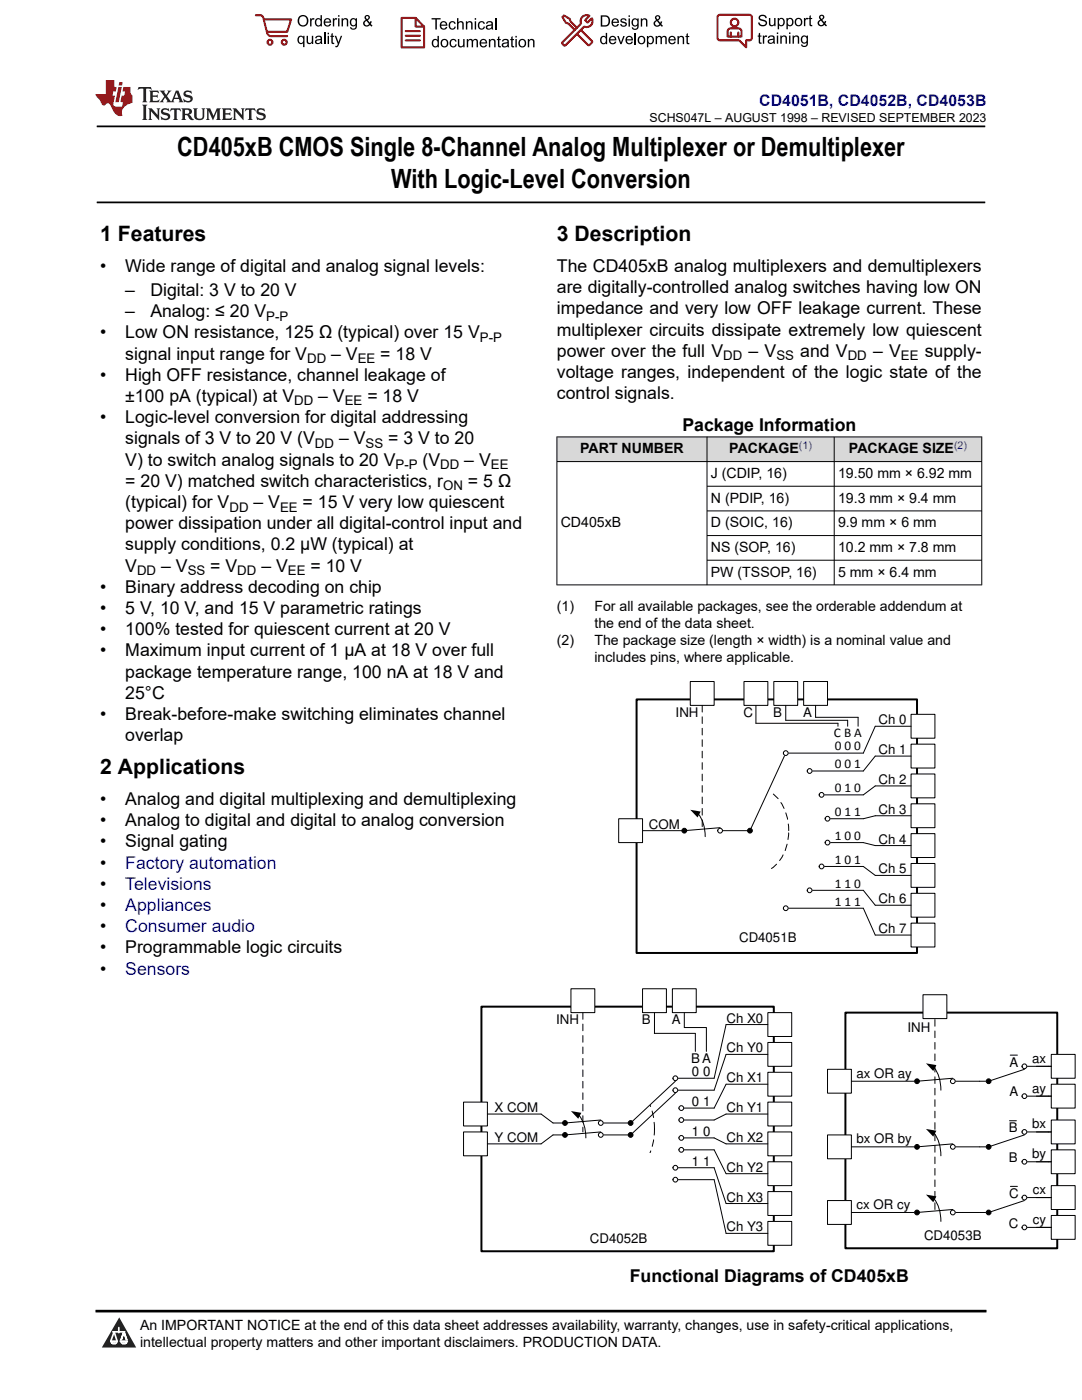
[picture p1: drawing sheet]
<svg xmlns="http://www.w3.org/2000/svg" width="216mm" height="279mm" viewBox="0 0 216 279" stroke-linecap="round" stroke-linejoin="round" font-family="sans-serif">
<path d="M19.3 25.2h177.3M19.3 40.4h177.3" fill="none" stroke="#000" stroke-width=".35"/>
<g fill="#d8d8d8">
<path d="M111.1 87.2h84.8v4.9h-84.8z" fill-rule="evenodd"/>
<path d="M111.2 87.3h29.8v4.8h-29.8z" fill-rule="evenodd"/>
<path d="M141.1 87.3h25.3v4.8h-25.3z" fill-rule="evenodd"/>
<path d="M166.5 87.3h29.3v4.8h-29.3z" fill-rule="evenodd"/>
</g>
<path d="M111.1 87.2h84.9M111.1 92.1h84.9M111.1 87.1v29.7M141.1 87.1v29.7M141.1 97h54.9M166.5 87.1v29.7M195.9 87.1v29.7M141.1 102h54.9M141.1 106.9h54.9M141.1 111.8h54.9M196 116.7h-84.9" fill="none" stroke="#000" stroke-width=".2"/>
<path d="M148.2 158.8a4.7 4.7 0 0 1 7.1 .7 10.5 10.5 0 0 1-.6 13.3 4.7 4.7 0 0 1-7.2-.7 10.5 10.5 0 0 1 .7-13.3z" fill="none" stroke="#000" stroke-width=".2" stroke-dasharray="1.3 1"/>
<path d="M144.9 152.1h8.6v26.8h-8.6z" fill-rule="evenodd" fill="#fff"/>
<path d="M127 139.6h56v50.6h-56z" fill="none" stroke="#000" stroke-width=".4"/>
<path d="M137.7 136h4.8v4.8h-4.8z" fill-rule="evenodd" fill="#fff"/>
<g fill="none" stroke="#000" stroke-width=".2">
<path d="M137.7 136h4.8v4.8h-4.8zM156.5 150.8l-6.9 15h-5.3M157.4 150.3h14.9M162.1 153.9h10.2M164.5 158.6h7.8M139.4 162.5l.8 1.6 .4 1.4 .1 1.5M143.7 165.2l-7.2 .6h-8.3M162.1 177.7h10.2M164.5 172.9h7.8M165.7 163.4h6.6M165.7 168.2h6.6M157.4 181.3h14.9"/>
<circle cx="161.5" cy="153.9" r=".48"/>
<circle cx="163.9" cy="158.6" r=".48"/>
<circle cx="136.5" cy="165.8" r=".48"/>
<circle cx="143.7" cy="165.8" r=".48"/>
<circle cx="149.6" cy="165.8" r=".48"/>
<circle cx="161.5" cy="177.7" r=".48"/>
<circle cx="163.9" cy="172.9" r=".48"/>
<circle cx="165.1" cy="163.4" r=".48"/>
<circle cx="165.1" cy="168.2" r=".48"/>
<circle cx="156.8" cy="181.3" r=".48"/>
</g>
<g fill="#000">
<path d="M137.7 161.6l2.1 .4-.6 1.1z"/>
<circle cx="136.5" cy="165.8" r=".48"/>
<circle cx="149.6" cy="165.8" r=".48"/>
</g>
<path d="M181.8 142.6h4.8v4.7h-4.8z" fill-rule="evenodd" fill="#fff"/>
<path d="M181.8 142.6h4.8v4.7h-4.8z" fill="none" stroke="#000" stroke-width=".2"/>
<path d="M181.8 148.5h4.8v4.8h-4.8z" fill-rule="evenodd" fill="#fff"/>
<path d="M181.8 148.5h4.8v4.8h-4.8z" fill="none" stroke="#000" stroke-width=".2"/>
<path d="M181.8 154.5h4.8v4.7h-4.8z" fill-rule="evenodd" fill="#fff"/>
<path d="M181.8 154.5h4.8v4.7h-4.8z" fill="none" stroke="#000" stroke-width=".2"/>
<path d="M181.8 160.4h4.8v4.8h-4.8z" fill-rule="evenodd" fill="#fff"/>
<path d="M181.8 160.4h4.8v4.8h-4.8z" fill="none" stroke="#000" stroke-width=".2"/>
<path d="M181.8 166.4h4.8v4.7h-4.8z" fill-rule="evenodd" fill="#fff"/>
<path d="M181.8 166.4h4.8v4.7h-4.8z" fill="none" stroke="#000" stroke-width=".2"/>
<path d="M181.8 172.3h4.8v4.8h-4.8z" fill-rule="evenodd" fill="#fff"/>
<path d="M181.8 172.3h4.8v4.8h-4.8z" fill="none" stroke="#000" stroke-width=".2"/>
<path d="M181.8 178.3h4.8v4.7h-4.8z" fill-rule="evenodd" fill="#fff"/>
<path d="M181.8 178.3h4.8v4.7h-4.8z" fill="none" stroke="#000" stroke-width=".2"/>
<path d="M181.8 184.2h4.8v4.8h-4.8z" fill-rule="evenodd" fill="#fff"/>
<path d="M181.8 144.9h-7.2l-2.3 5.4M181.8 150.9h-7.2l-2.3 3M181.8 156.8h-7.2l-2.3 1.8M172.3 168.2l2.3 .6h7.2M172.3 172.9l2.3 1.8h7.2M172.3 177.7l2.3 3h7.2M181.8 162.8h-7.2l-2.3 .6M172.3 181.3l2.3 5.3h7.2M181.8 184.2h4.8v4.8h-4.8z" fill="none" stroke="#000" stroke-width=".2"/>
<path d="M140.1 140.8v24.4" fill="none" stroke="#000" stroke-width=".2" stroke-dasharray="1.3 1"/>
<path d="M148.5 136h4.7v4.8h-4.7z" fill-rule="evenodd" fill="#fff"/>
<path d="M148.5 136h4.7v4.8h-4.7z" fill="none" stroke="#000" stroke-width=".2"/>
<path d="M154.4 136h4.8v4.8h-4.8z" fill-rule="evenodd" fill="#fff"/>
<path d="M154.4 136h4.8v4.8h-4.8z" fill="none" stroke="#000" stroke-width=".2"/>
<path d="M160.4 136h4.7v4.8h-4.7z" fill-rule="evenodd" fill="#fff"/>
<path d="M160.4 136h4.7v4.8h-4.7zM150.8 140.8v3.5h16.4v.6M156.8 140.8v3h12.3v1.1M162.7 140.8v2.4h8.5v1.7" fill="none" stroke="#000" stroke-width=".2"/>
<path d="M123.4 163.4h4.8v4.8h-4.8z" fill-rule="evenodd" fill="#fff"/>
<g fill="none" stroke="#000" stroke-width=".2">
<path d="M123.4 163.4h4.8v4.8h-4.8zM169.9 215.8h12.5M204.4 213.4l-7.1 2.4"/>
<circle cx="156.8" cy="150.3" r=".48"/>
<circle cx="197.3" cy="215.8" r=".48"/>
<circle cx="204.4" cy="212.8" r=".48"/>
</g>
<path d="M168.7 202.1h42.3v47h-42.3z" fill="none" stroke="#000" stroke-width=".4"/>
<circle cx="197.3" cy="215.8" r=".48" fill="#000"/>
<path d="M209.8 210.4h4.7v4.8h-4.7z" fill-rule="evenodd" fill="#fff"/>
<path d="M209.8 210.4h4.7v4.8h-4.7z" fill="none" stroke="#000" stroke-width=".2"/>
<path d="M209.8 216.4h4.7v4.7h-4.7z" fill-rule="evenodd" fill="#fff"/>
<path d="M209.8 216.4h4.7v4.7h-4.7z" fill="none" stroke="#000" stroke-width=".2"/>
<path d="M209.8 223.5h4.7v4.8h-4.7z" fill-rule="evenodd" fill="#fff"/>
<path d="M209.8 223.5h4.7v4.8h-4.7z" fill="none" stroke="#000" stroke-width=".2"/>
<path d="M209.8 229.5h4.7v4.7h-4.7z" fill-rule="evenodd" fill="#fff"/>
<path d="M209.8 229.5h4.7v4.7h-4.7z" fill="none" stroke="#000" stroke-width=".2"/>
<path d="M209.8 236.6h4.7v4.8h-4.7z" fill-rule="evenodd" fill="#fff"/>
<path d="M209.8 236.6h4.7v4.8h-4.7z" fill="none" stroke="#000" stroke-width=".2"/>
<path d="M209.8 242.6h4.7v4.7h-4.7z" fill-rule="evenodd" fill="#fff"/>
<path d="M209.2 212.8h.6M209.2 218.8h.6M209.2 225.9h.6M209.2 231.9h.6M209.2 239h.6M206.8 245h3M209.8 242.6h4.7v4.7h-4.7z" fill="none" stroke="#000" stroke-width=".2"/>
<path d="M165.1 213.4h4.8v4.8h-4.8z" fill-rule="evenodd" fill="#fff"/>
<g fill="none" stroke="#000" stroke-width=".2">
<path d="M165.1 213.4h4.8v4.8h-4.8zM205 212.8h4.8M205 218.8h4.8M169.9 228.9h12.5M204.4 226.5l-7.1 2.4"/>
<circle cx="204.4" cy="218.8" r=".48"/>
<circle cx="197.3" cy="228.9" r=".48"/>
<circle cx="204.4" cy="225.9" r=".48"/>
</g>
<circle cx="197.3" cy="228.9" r=".48" fill="#000"/>
<path d="M165.1 226.5h4.8v4.8h-4.8z" fill-rule="evenodd" fill="#fff"/>
<g fill="none" stroke="#000" stroke-width=".2">
<path d="M165.1 226.5h4.8v4.8h-4.8zM204.4 239.6l-7.1 2.4M205 225.9h4.8M205 231.9h4.8M169.9 242h12.5"/>
<circle cx="204.4" cy="239" r=".48"/>
<circle cx="204.4" cy="231.9" r=".48"/>
<circle cx="197.3" cy="242" r=".48"/>
</g>
<circle cx="197.3" cy="242" r=".48" fill="#000"/>
<path d="M165.1 239.6h4.8v4.8h-4.8z" fill-rule="evenodd" fill="#fff"/>
<g fill="none" stroke="#000" stroke-width=".2">
<path d="M186.4 213.1l.9 1.6 .3 1.4 .1 1.5M190.1 215.2l-7.1 .6M201.6 210.6h1.4M206.8 212.8h2.4M206.8 218.8h2.4M165.1 239.6h4.8v4.8h-4.8zM186.4 226.2l.9 1.6 .3 1.4 .1 1.5M186.4 239.3l.9 1.6 .3 1.4 .1 1.5M190.1 228.3l-7.1 .6M190.7 228.9h4.8M201.4 223.7h1.4M201.6 236.8h1.4"/>
<path d="M205 239h4.8M206.8 225.9h2.4M206.8 231.9h2.4M190.1 241.4l-7.1 .6M190.7 242h1.2M205 245h4.8"/>
<circle cx="183" cy="215.8" r=".48"/>
<circle cx="190.1" cy="215.8" r=".48"/>
<circle cx="183" cy="228.9" r=".48"/>
<circle cx="190.1" cy="228.9" r=".48"/>
<circle cx="183" cy="242" r=".48"/>
<circle cx="190.1" cy="242" r=".48"/>
<circle cx="204.4" cy="245" r=".48"/>
</g>
<g fill="#000">
<path d="M184.8 212.2l2 .4-.6 1.1zM184.8 225.3l2 .4-.6 1.1zM184.8 238.4l2 .4-.6 1.1z"/>
<circle cx="183" cy="215.8" r=".48"/>
<circle cx="183" cy="228.9" r=".48"/>
<circle cx="183" cy="242" r=".48"/>
</g>
<path d="M184.2 198.5h4.7v4.8h-4.7z" fill-rule="evenodd" fill="#fff"/>
<path d="M184.2 198.5h4.7v4.8h-4.7zM190.7 215.8h6M195.5 228.9h1.2M191.9 242h4.8" fill="none" stroke="#000" stroke-width=".2"/>
<path d="M124.1 218.2a2.92 2.92 0 0 1 4.7 .6 12.4 12.4 0 0 1 0 13 3 3 0 0 1-5.3 0 12.4 12.4 0 0 1 0-13zM186.6 241.4v-38.1" fill="none" stroke="#000" stroke-width=".2" stroke-dasharray="1.3 1"/>
<g fill="#fff">
<path d="M125.2 215.2h6v5.3h-6z" fill-rule="evenodd"/>
<path d="M121.1 210.4h5.9v26.8h-5.9z" fill-rule="evenodd"/>
</g>
<path d="M96.1 200.9h58.3v48.8h-58.3z" fill="none" stroke="#000" stroke-width=".4"/>
<path d="M113.9 197.3h4.8v4.8h-4.8z" fill-rule="evenodd" fill="#fff"/>
<g fill="none" stroke="#000" stroke-width=".2">
<path d="M113.9 197.3h4.8v4.8h-4.8zM134.8 215.8l-9 8.3h-5.3M115.5 222.6l.9 1.6 .4 1.4 .1 1.5M119.9 223.5l-7.2 .6h-2.3"/>
<circle cx="134.8" cy="217.6" r=".48"/>
<circle cx="134.8" cy="215.2" r=".48"/>
<circle cx="112.7" cy="224.1" r=".48"/>
<circle cx="119.9" cy="224.1" r=".48"/>
<circle cx="125.8" cy="224.1" r=".48"/>
<circle cx="134.8" cy="233" r=".48"/>
<circle cx="134.8" cy="235.4" r=".48"/>
<circle cx="136" cy="223.5" r=".48"/>
<circle cx="136" cy="221.1" r=".48"/>
</g>
<g fill="#000">
<path d="M113.9 221.7l2.1 .4-.6 1.2z"/>
<circle cx="112.7" cy="224.1" r=".48"/>
<circle cx="125.8" cy="224.1" r=".48"/>
</g>
<path d="M116.3 202.1v23.8" fill="none" stroke="#000" stroke-width=".2" stroke-dasharray="1.3 1"/>
<path d="M92.5 220h4.8v4.7h-4.8z" fill-rule="evenodd" fill="#fff"/>
<g fill="none" stroke="#000" stroke-width=".2">
<path d="M92.5 220h4.8v4.7h-4.8zM134.8 218.2l-9 8.3h-5.3M97.3 222.3h10.7M119.9 225.9l-7.2 .6h-2.3"/>
<circle cx="112.7" cy="226.5" r=".48"/>
<circle cx="119.9" cy="226.5" r=".48"/>
<circle cx="125.8" cy="226.5" r=".48"/>
</g>
<g fill="#000">
<circle cx="112.7" cy="226.5" r=".48"/>
<circle cx="125.8" cy="226.5" r=".48"/>
</g>
<path d="M92.5 225.9h4.8v4.8h-4.8z" fill-rule="evenodd" fill="#fff"/>
<path d="M135.4 215.2h7.1M135.4 217.6h7.1M92.5 225.9h4.8v4.8h-4.8zM108 222.3l2.4 1.8M110.4 226.5l-2.4 1.8h-10.7M135.4 233h7.1M135.4 235.4h7.1M136.5 221.1h6M136.5 223.5h6" fill="none" stroke="#000" stroke-width=".2"/>
<path d="M124 230.1h6v5.3h-6z" fill-rule="evenodd" fill="#fff"/>
<g fill="none" stroke="#000" stroke-width=".2">
<path d="M136.5 227.1h6M136.5 229.5h6"/>
<circle cx="136" cy="229.5" r=".48"/>
<circle cx="136" cy="227.1" r=".48"/>
</g>
<path d="M153.2 202.1h4.8v4.8h-4.8z" fill-rule="evenodd" fill="#fff"/>
<path d="M153.2 202.1h4.8v4.8h-4.8z" fill="none" stroke="#000" stroke-width=".2"/>
<path d="M153.2 208h4.8v4.8h-4.8z" fill-rule="evenodd" fill="#fff"/>
<path d="M153.2 208h4.8v4.8h-4.8z" fill="none" stroke="#000" stroke-width=".2"/>
<path d="M153.2 214h4.8v4.8h-4.8z" fill-rule="evenodd" fill="#fff"/>
<path d="M153.2 214h4.8v4.8h-4.8z" fill="none" stroke="#000" stroke-width=".2"/>
<path d="M153.2 220h4.8v4.7h-4.8z" fill-rule="evenodd" fill="#fff"/>
<path d="M153.2 220h4.8v4.7h-4.8z" fill="none" stroke="#000" stroke-width=".2"/>
<path d="M153.2 225.9h4.8v4.8h-4.8z" fill-rule="evenodd" fill="#fff"/>
<path d="M153.2 225.9h4.8v4.8h-4.8z" fill="none" stroke="#000" stroke-width=".2"/>
<path d="M153.2 231.9h4.8v4.7h-4.8z" fill-rule="evenodd" fill="#fff"/>
<path d="M153.2 231.9h4.8v4.7h-4.8z" fill="none" stroke="#000" stroke-width=".2"/>
<path d="M153.2 237.8h4.8v4.8h-4.8z" fill-rule="evenodd" fill="#fff"/>
<path d="M153.2 237.8h4.8v4.8h-4.8z" fill="none" stroke="#000" stroke-width=".2"/>
<path d="M153.2 243.8h4.8v4.7h-4.8z" fill-rule="evenodd" fill="#fff"/>
<path d="M144.9 204.5h8.3M144.9 210.4h8.3M144.9 216.4h8.3M144.9 222.3h8.3M144.9 228.3h8.3M144.9 234.2h8.3M144.9 240.2h8.3M144.9 246.1h8.3M153.2 243.8h4.8v4.7h-4.8z" fill="none" stroke="#000" stroke-width=".2"/>
<path d="M134.2 197.3h4.7v4.8h-4.7z" fill-rule="evenodd" fill="#fff"/>
<path d="M134.2 197.3h4.7v4.8h-4.7zM136.5 202.1v3" fill="none" stroke="#000" stroke-width=".2"/>
<path d="M128.2 197.3h4.8v4.8h-4.8z" fill-rule="evenodd" fill="#fff"/>
<g fill="none" stroke="#000" stroke-width=".2">
<path d="M128.2 197.3h4.8v4.8h-4.8zM130.6 206.2h8.1M130.6 202.1v4.2M136.5 205.1h4.5M138.7 206.3v3.5M141 205.1v4.7M144.9 204.5l-2.4 10.7M144.9 216.4l-2.4 4.7M144.9 210.4l-2.4 7.2M142.5 227.1l2.4 1.2M142.5 229.5l2.4 4.7M142.5 233l2.4 7.2"/>
<path d="M142.5 235.4l2.4 10.7M144.9 222.3l-2.4 1.2"/>
</g>
<path d="M0 0h215.9v23.8h-215.9z" fill-rule="evenodd" fill="#fff"/>
<path d="M27.7 17.4l-.2 .6 .5-.3h.6v.1v2.2l-.2 .4h1l-.2-.4v-2.2v-.1h.5l.5 .3-.1-.6zM29.8 18.1l.2 .4v1.5l-.2 .4h1.9l.1-.6a1.08 1.08 0 0 1-1.3 .2v-.7h.6l.4 .2v-.6l-.4 .2h-.6v-.6l.2-.1a1 1 0 0 1 1 .2l-.1-.5zM31.8 18.1l1 1.1-1 1.2h.9l-.2-.2 .4-.7 .5 .7-.2 .2h1.6l-.2-.2 .1-.4h1l.1 .4-.1 .2h.9l-.2-.3-.8-2h-.5l-1 2.2-.8-1.1 .9-1.1h-.8l.2 .2-.5 .7-.3-.7 .1-.2zM35.2 18.5l.4 1h-.8zM36.8 18.2a.65 .65 0 0 0-.2 .7 .65 .65 0 0 0 .6 .5l.7 .2 .1 .2a.79 .79 0 0 1-.7 .4 .79 .79 0 0 1-.7-.5l.1 .7 .2-.1a.93 .93 0 0 0 1.1 .1 .93 .93 0 0 0 .4-1 1.46 1.46 0 0 0-1.2-.6l-.1-.3a1.09 1.09 0 0 1 1.2 .2l-.2-.6-.1 .1-.6-.2zM28.4 20.9l.2 .4v2.3l-.2 .3h1l-.2-.3v-2.3l.2-.4zM29.6 21.6l.2 .4v1.6l-.2 .3h.8l-.3-.3v-1.4l1.7 1.8v-2l.2-.4h-.8l.2 .2 .1 1.1-1.2-1.3zM32.3 21.8a.65 .65 0 0 0-.2 .7 .65 .65 0 0 0 .7 .4l.6 .2 .1 .2a.79 .79 0 0 1-.7 .4 .79 .79 0 0 1-.7-.5l.1 .7 .2-.1a.93 .93 0 0 0 1.1 .1 .93 .93 0 0 0 .4-.9 1.46 1.46 0 0 0-1.2-.6l-.1-.4a1.09 1.09 0 0 1 1.2 .2l-.2-.6-.1 .1-.6-.1zM34.1 21.6l-.1 .7a.63 .63 0 0 1 .7-.4l.1 1.7-.3 .3h1l-.2-.3v-1.7a.66 .66 0 0 1 .8 .4l-.1-.7zM36.2 21.6l.2 .4v1.6l-.2 .3h.9l-.2-.2v-.7h.5l.1 .2a.79 .79 0 0 0 1.2 .6l-1-.9a.61 .61 0 0 0 .6-.6 .61 .61 0 0 0-.5-.6zM36.9 21.9h.2a.47 .47 0 0 1 .5 .1 .47 .47 0 0 1 .1 .5l-.2 .2h-.6zM38.5 21.6l.2 .2a2.27 2.27 0 0 0 .4 2 1.04 1.04 0 0 0 1.7-.7v-1.3l.2-.2h-.8l.2 .4v1.1a.6 .6 0 0 1-.6 .6 .6 .6 0 0 1-.6-.6v-1.1l.3-.4zM41.1 21.6l.2 .4v1.6l-.2 .3h.7l-.2-.3v-1.5l.9 1.9 .8-1.9v1.5l-.2 .3h1l-.3-.3v-1.6l.3-.4h-.8l-.7 1.5-.7-1.5zM44.3 21.6l.2 .4v1.6l-.2 .3h1.9l.1-.5a1.09 1.09 0 0 1-1.3 .1v-.6h.6l.4 .1v-.6l-.4 .2h-.6v-.6l.2-.1a1.01 1.01 0 0 1 1 .3l-.1-.6zM46.4 21.6l.3 .4v1.6l-.3 .3h.8l-.2-.3v-1.4l1.6 1.8v-2l.2-.4h-.7l.2 .2v1.1l-1.2-1.3zM49 21.6l-.1 .7a.63 .63 0 0 1 .8-.4v1.7l-.3 .3h1l-.2-.3v-1.7a.66 .66 0 0 1 .8 .4l-.1-.7zM51.4 21.8a.65 .65 0 0 0-.2 .7 .65 .65 0 0 0 .6 .4l.6 .2 .2 .2a.79 .79 0 0 1-.8 .4 .79 .79 0 0 1-.6-.5l.1 .7 .2-.1a.93 .93 0 0 0 1 .1 .93 .93 0 0 0 .5-.9 1.46 1.46 0 0 0-1.3-.6l-.1-.4a1.09 1.09 0 0 1 1.3 .2l-.2-.6-.2 .1-.5-.1z" fill="#231f20"/>
<path d="M21.1 16v2.8h-2.1l.1 .3 .9 1a.95 .95 0 0 0 .9 .9 .59 .59 0 0 1 .6-.4 .59 .59 0 0 1 .5 .4l.4 .8a1.59 1.59 0 0 0 2.1 1.3 1.61 1.61 0 0 1 1-2.2l1-.4-.1-1.5a1.59 1.59 0 0 1-.4-1.6h-1.4l-.2 .9h.5l-.1 .8h-.5l-.2 1v.2l.4 .1-.2 .9h-.6a.73 .73 0 0 1-1.1-.7l.3-1.5h-.5l.2-.8h.5l.2-.9h-.5v-1.4zM23.6 17.4l-.6 3h.7l.6-3zM23.8 16.4l-.1 .7h.7l.1-.7z" fill="#ed1c24"/>
<g fill="#000">
<path d="M59.4 4.2a1.12 1.12 0 0 1 2.2 0 1.12 1.12 0 0 1-2.2 0zM59.9 3.5a.89 .89 0 0 0-.1 1.1 .89 .89 0 0 0 1.1 .4 .88 .88 0 0 0 .3-1.3 .88 .88 0 0 0-1.3-.2z" fill-rule="evenodd"/>
<path d="M59.5 7.3l.5-.2 .5 .3v-.3h.3v2.3h-.3v-.8a.74 .74 0 0 1-1 0 .74 .74 0 0 1-.1-1zM59.8 7.5a.57 .57 0 0 0-.2 .7 .57 .57 0 0 0 .8 .2 .57 .57 0 0 0 .1-.7 .57 .57 0 0 0-.7-.2z" fill-rule="evenodd"/>
<path d="M61.9 3.6h.2v.3l.2-.2 .3-.1 .2 .1-.1 .3a.36 .36 0 0 0-.5 0 .36 .36 0 0 0 0 .4v.9h-.3z" fill-rule="evenodd"/>
<path d="M61.2 7.1h.3v.9a.41 .41 0 0 0 .4 .6 .41 .41 0 0 0 .3-.6v-.9h.3v1.7h-.2v-.3a.58 .58 0 0 1-.7 .3 .58 .58 0 0 1-.4-.6z" fill-rule="evenodd"/>
<path d="M63 3.8l.5-.2 .5 .2v-.8h.2v2.3h-.2v-.2a.75 .75 0 0 1-1-.1 .75 .75 0 0 1-.1-1zM63.2 4a.57 .57 0 0 0-.1 .7 .57 .57 0 0 0 .8 .2 .57 .57 0 0 0 .1-.7 .57 .57 0 0 0-.8-.2z" fill-rule="evenodd"/>
<path d="M63 7.3a.74 .74 0 0 1 1-.1 .74 .74 0 0 1 .3 .9v.7h-.3v-.2a.57 .57 0 0 1-.8 .2 .57 .57 0 0 1-.2-.8l1-.3a.41 .41 0 0 0-.4-.4 .41 .41 0 0 0-.4 .4l-.3-.1zM63.2 8.2a.35 .35 0 0 0 .2 .5 .35 .35 0 0 0 .5-.3l.1-.4z" fill-rule="evenodd"/>
<path d="M65.4 6.5h.3v.3h-.3zM65.4 7.1h.3v1.7h-.3z" fill-rule="evenodd"/>
<path d="M64.8 3.8a.76 .76 0 0 1 .9-.1 .76 .76 0 0 1 .4 .8h-1.2a.47 .47 0 0 0 .3 .6 .47 .47 0 0 0 .6-.4l.3 .1a.82 .82 0 0 1-1.3 .3 .82 .82 0 0 1 0-1.3zM65 4l-.1 .3h.9l-.3-.4z" fill-rule="evenodd"/>
<path d="M66.4 3.6h.3v.3l.1-.2 .4-.1 .1 .1-.1 .3a.36 .36 0 0 0-.4 0 .36 .36 0 0 0-.1 .4v.9h-.3z" fill-rule="evenodd"/>
<path d="M66.1 6.7l.3-.1v.5h.3v.3h-.3v.9l.1 .2h.2v.3a.41 .41 0 0 1-.4-.1 .41 .41 0 0 1-.2-.4v-.9h-.2v-.3h.2z" fill-rule="evenodd"/>
<path d="M66.8 7.1h.3l.4 1.4 .5-1.4h.3l-.6 1.7a.57 .57 0 0 1-.8 .6v-.3a.37 .37 0 0 0 .5-.3z" fill-rule="evenodd"/>
<path d="M67.5 3h.2v.3h-.2zM67.5 3.6h.2v1.7h-.2z" fill-rule="evenodd"/>
<path d="M68.2 3.6h.2v.3a.58 .58 0 0 1 .7-.3 .58 .58 0 0 1 .4 .7v1h-.3v-1a.4 .4 0 0 0-.4-.5 .4 .4 0 0 0-.4 .6v.9h-.2z" fill-rule="evenodd"/>
<path d="M70 3.8l.5-.2 .5 .2v-.2h.2v1.5a.71 .71 0 0 1-.5 .8 .71 .71 0 0 1-.8-.5h.2a.46 .46 0 0 0 .6 .3 .46 .46 0 0 0 .3-.6 .78 .78 0 0 1-1.1-.2 .78 .78 0 0 1 .1-1.1zM70.2 4a.53 .53 0 0 0-.1 .8 .53 .53 0 0 0 .8 0 .54 .54 0 0 0 0-.7 .54 .54 0 0 0-.7-.1z" fill-rule="evenodd"/>
<path d="M72.9 3.1a.53 .53 0 0 1 .8 .1 .53 .53 0 0 1-.3 .8l.4 .5 .1-.3 .3 .1-.2 .5 .3 .3-.2 .2-.3-.3a.71 .71 0 0 1-1.2 .1 .71 .71 0 0 1 .4-1.1l-.3-.5zM73 3.5a.3 .3 0 0 0 .6 0 .3 .3 0 0 0-.6 0zM72.9 4.3a.45 .45 0 0 0 0 .7 .45 .45 0 0 0 .7-.2l-.5-.6z" fill-rule="evenodd"/>
<path d="M86.1 3.6h1.8v.3h-.7v2h-.3v-2h-.8z" fill-rule="evenodd"/>
<path d="M86.3 8l.5-.2 .5 .2v-.8h.3v2.2h-.3v-.2a.76 .76 0 0 1-1 0 .76 .76 0 0 1-.1-1zM86.6 8.1a.58 .58 0 0 0-.2 .8 .58 .58 0 0 0 .8 .2 .58 .58 0 0 0 .1-.8 .58 .58 0 0 0-.7-.2z" fill-rule="evenodd"/>
<path d="M88.2 7.9a.81 .81 0 0 1 1.1 .2 .81 .81 0 0 1-.2 1.1 .81 .81 0 0 1-1.1-.1l-.1-.8zM88.3 8.1a.57 .57 0 0 0 0 .9 .57 .57 0 0 0 .8 0 .57 .57 0 0 0 0-.8 .57 .57 0 0 0-.8-.1z" fill-rule="evenodd"/>
<path d="M88 4.4a.77 .77 0 0 1 .9-.1 .77 .77 0 0 1 .4 .8h-1.3a.48 .48 0 0 0 .4 .6 .48 .48 0 0 0 .6-.3h.3a.83 .83 0 0 1-1.3 .4 .83 .83 0 0 1 0-1.4zM88.2 4.6l-.2 .3h1l-.3-.4z" fill-rule="evenodd"/>
<path d="M89.7 4.4a.7 .7 0 0 1 1.2 .3l-.2 .1a.45 .45 0 0 0-.6-.3 .45 .45 0 0 0-.3 .6 .45 .45 0 0 0 .3 .6 .45 .45 0 0 0 .6-.4h.3a.76 .76 0 0 1-1.1 .6 .76 .76 0 0 1-.3-1.1z" fill-rule="evenodd"/>
<path d="M89.9 8a.7 .7 0 0 1 1.2 .3h-.3a.45 .45 0 0 0-.5-.3 .45 .45 0 0 0-.3 .6 .45 .45 0 0 0 .3 .6 .45 .45 0 0 0 .6-.4l.2 .1a.76 .76 0 0 1-1 .5 .76 .76 0 0 1-.4-1.1z" fill-rule="evenodd"/>
<path d="M91.2 3.6h.3v.8a.59 .59 0 0 1 .7-.2 .59 .59 0 0 1 .3 .7v1h-.2v-1a.4 .4 0 0 0-.5-.4 .4 .4 0 0 0-.3 .5v.9h-.3z" fill-rule="evenodd"/>
<path d="M91.4 7.8h.2v.9a.41 .41 0 0 0 .5 .5 .41 .41 0 0 0 .3-.5v-.9h.3v1.6h-.3v-.2a.58 .58 0 0 1-.7 .3 .58 .58 0 0 1-.3-.7z" fill-rule="evenodd"/>
<path d="M93 4.2h.2v.3a.59 .59 0 0 1 .7-.3 .59 .59 0 0 1 .4 .7v1h-.3v-1a.41 .41 0 0 0-.4-.5 .41 .41 0 0 0-.4 .6v.9h-.2z" fill-rule="evenodd"/>
<path d="M93.1 7.8h.3v.2a.56 .56 0 0 1 1 0 .54 .54 0 0 1 .6-.2 .54 .54 0 0 1 .4 .5v1.1h-.3v-1a.34 .34 0 0 0-.3-.4 .34 .34 0 0 0-.4 .3v1.1h-.3v-1a.38 .38 0 0 0-.5-.4 .38 .38 0 0 0-.2 .6v.8h-.3z" fill-rule="evenodd"/>
<path d="M94.7 3.6h.3v.3h-.3zM94.7 4.2h.3v1.7h-.3z" fill-rule="evenodd"/>
<path d="M95.5 4.4a.7 .7 0 0 1 1.3 .3l-.3 .1a.45 .45 0 0 0-.6-.3 .45 .45 0 0 0-.3 .6 .45 .45 0 0 0 .3 .6 .45 .45 0 0 0 .6-.4h.3a.76 .76 0 0 1-1.1 .6 .76 .76 0 0 1-.3-1.1z" fill-rule="evenodd"/>
<path d="M95.9 8a.77 .77 0 0 1 .9-.2 .77 .77 0 0 1 .4 .9h-1.2a.48 .48 0 0 0 .3 .5 .48 .48 0 0 0 .6-.3h.3a.83 .83 0 0 1-1.3 .4 .83 .83 0 0 1 0-1.3zM96.1 8.1l-.1 .4h.9l-.2-.5z" fill-rule="evenodd"/>
<path d="M97.5 7.8h.3v.2a.59 .59 0 0 1 .7-.2 .59 .59 0 0 1 .4 .6v1h-.3v-1a.41 .41 0 0 0-.5-.4 .41 .41 0 0 0-.3 .5v.9h-.3z" fill-rule="evenodd"/>
<path d="M97.1 4.4a.74 .74 0 0 1 1-.1 .74 .74 0 0 1 .3 .9v.7h-.3v-.2a.59 .59 0 0 1-.8 .2 .59 .59 0 0 1-.3-.8l1.1-.3a.42 .42 0 0 0-.4-.4 .42 .42 0 0 0-.5 .4l-.2-.1zM97.3 5.3a.36 .36 0 0 0 .2 .5 .36 .36 0 0 0 .5-.2l.1-.5z" fill-rule="evenodd"/>
<path d="M99.4 7.4l.2-.2v.6h.3v.2h-.3v1l.1 .2h.2l.1 .2a.41 .41 0 0 1-.5 0 .41 .41 0 0 1-.1-.4v-1h-.2v-.2h.2z" fill-rule="evenodd"/>
<path d="M100.3 8a.74 .74 0 0 1 .9-.2 .74 .74 0 0 1 .3 .9l.1 .7h-.3v-.2a.59 .59 0 0 1-.8 .3 .59 .59 0 0 1-.3-.8l1-.3a.42 .42 0 0 0-.3-.4 .42 .42 0 0 0-.5 .3h-.3zM100.5 8.8a.36 .36 0 0 0 .1 .5 .36 .36 0 0 0 .5-.2l.2-.5z" fill-rule="evenodd"/>
<path d="M102 7.4l.3-.2v.6h.3v.2h-.3v1l.1 .2h.2v.2a.41 .41 0 0 1-.5 0 .41 .41 0 0 1-.1-.4v-1h-.2v-.2h.2z" fill-rule="evenodd"/>
<path d="M102.8 7.2h.3v.3h-.3zM102.8 7.8h.3v1.6h-.3z" fill-rule="evenodd"/>
<path d="M103.7 7.9a.81 .81 0 0 1 1.1 .2 .81 .81 0 0 1-.1 1.1 .81 .81 0 0 1-1.2-.1v-.8zM103.9 8.1a.57 .57 0 0 0-.1 .9 .57 .57 0 0 0 .8 0 .57 .57 0 0 0 0-.8 .57 .57 0 0 0-.7-.1z" fill-rule="evenodd"/>
<path d="M105.3 7.8h.3v.2a.59 .59 0 0 1 .7-.2 .59 .59 0 0 1 .4 .6v1h-.3v-1a.41 .41 0 0 0-.5-.4 .41 .41 0 0 0-.3 .5v.9h-.3z" fill-rule="evenodd"/>
<path d="M119.9 3.1h.7a1.12 1.12 0 0 1 1.1 1.1 1.12 1.12 0 0 1-1 1.1h-.8zM120.2 3.3v1.7h.4a.86 .86 0 0 0 .8-.8 .86 .86 0 0 0-.8-.9z" fill-rule="evenodd"/>
<path d="M119.9 7.4l.5-.3 .5 .3v-.8h.2v2.2h-.2v-.2a.75 .75 0 0 1-1 0 .75 .75 0 0 1-.1-1zM120.1 7.5a.57 .57 0 0 0-.1 .8 .57 .57 0 0 0 .8 .2 .57 .57 0 0 0 .1-.8 .57 .57 0 0 0-.8-.2z" fill-rule="evenodd"/>
<path d="M121.7 7.4a.76 .76 0 0 1 .9-.2 .76 .76 0 0 1 .4 .9h-1.2a.47 .47 0 0 0 .3 .5 .47 .47 0 0 0 .6-.3h.3a.82 .82 0 0 1-1.3 .4 .82 .82 0 0 1 0-1.3zM121.9 7.5l-.1 .3h.9l-.3-.4z" fill-rule="evenodd"/>
<path d="M122.2 3.9a.76 .76 0 0 1 .9-.2 .76 .76 0 0 1 .4 .9h-1.2a.47 .47 0 0 0 .4 .5 .47 .47 0 0 0 .5-.3h.3a.82 .82 0 0 1-1.3 .4 .82 .82 0 0 1 0-1.3zM122.5 4l-.2 .3h.9l-.2-.4z" fill-rule="evenodd"/>
<path d="M123.9 3.8a.71 .71 0 0 1 1.1 .3h-.2a.32 .32 0 0 0-.4-.3 .32 .32 0 0 0-.3 .4h.1a.75 .75 0 0 1 .9 .8 .72 .72 0 0 1-.7 .3 .72 .72 0 0 1-.7-.5h.3a.36 .36 0 0 0 .4 .4 .36 .36 0 0 0 .3-.5 .8 .8 0 0 1-.9-.7z" fill-rule="evenodd"/>
<path d="M123.2 7.2h.3l.4 1.3 .5-1.3h.3l-.7 1.6h-.2z" fill-rule="evenodd"/>
<path d="M125.4 3.1h.3v.3h-.3zM125.4 3.7h.3v1.6h-.3z" fill-rule="evenodd"/>
<path d="M125 7.4a.76 .76 0 0 1 .9-.2 .76 .76 0 0 1 .4 .9h-1.2a.47 .47 0 0 0 .3 .5 .47 .47 0 0 0 .6-.3h.3a.82 .82 0 0 1-1.3 .4 .82 .82 0 0 1 0-1.3zM125.2 7.5l-.1 .3h.9l-.2-.4z" fill-rule="evenodd"/>
<path d="M126.2 3.9l.5-.3 .5 .3v-.2h.2v1.4a.71 .71 0 0 1-.5 .8 .71 .71 0 0 1-.8-.5l.2 .1a.46 .46 0 0 0 .6 .2 .46 .46 0 0 0 .3-.6 .78 .78 0 0 1-1.1-.1 .78 .78 0 0 1 .1-1.1zM126.4 4a.53 .53 0 0 0-.1 .8 .53 .53 0 0 0 .8 0 .54 .54 0 0 0 0-.7 .54 .54 0 0 0-.7-.1z" fill-rule="evenodd"/>
<path d="M127.5 7.3a.8 .8 0 0 1 1.1 .2 .8 .8 0 0 1-.1 1.1 .8 .8 0 0 1-1.2-.1v-.8zM127.7 7.5a.56 .56 0 0 0-.1 .9 .56 .56 0 0 0 .8-.1 .56 .56 0 0 0 0-.7 .56 .56 0 0 0-.7-.1z" fill-rule="evenodd"/>
<path d="M127.9 3.7h.2v.2a.58 .58 0 0 1 .7-.2 .58 .58 0 0 1 .4 .6v1h-.3v-1a.4 .4 0 0 0-.4-.4 .4 .4 0 0 0-.4 .5v.9h-.2z" fill-rule="evenodd"/>
<path d="M129.1 7.2h.2v.2a.72 .72 0 0 1 1-.1 .72 .72 0 0 1 .2 1 .64 .64 0 0 1-.5 .5 .64 .64 0 0 1-.6-.2v.8h-.3zM129.5 7.5a.56 .56 0 0 0-.2 .8 .56 .56 0 0 0 .8 .2 .56 .56 0 0 0 .1-.8 .56 .56 0 0 0-.7-.2z" fill-rule="evenodd"/>
<path d="M130.8 7.2h.3v.2a.55 .55 0 0 1 .9 0 .53 .53 0 0 1 .6-.3 .53 .53 0 0 1 .4 .6v1.1h-.2v-1a.34 .34 0 0 0-.3-.4 .34 .34 0 0 0-.4 .3v1.1h-.3v-1a.37 .37 0 0 0-.5-.4 .37 .37 0 0 0-.2 .6v.8h-.3z" fill-rule="evenodd"/>
<path d="M130.8 3.2a.53 .53 0 0 1 .9 .1 .53 .53 0 0 1-.4 .8l.4 .5 .2-.4 .2 .1-.2 .5 .4 .3-.2 .3-.3-.4a.71 .71 0 0 1-1.2 .1 .71 .71 0 0 1 .3-1.1l-.2-.5zM130.9 3.6a.3 .3 0 0 0 .6 0 .3 .3 0 0 0-.6 0zM130.9 4.3a.45 .45 0 0 0 0 .7 .45 .45 0 0 0 .7-.2l-.5-.6z" fill-rule="evenodd"/>
<path d="M133.6 7.4a.76 .76 0 0 1 .9-.2 .76 .76 0 0 1 .3 .9h-1.2a.47 .47 0 0 0 .4 .5 .47 .47 0 0 0 .6-.3h.2a.82 .82 0 0 1-1.2 .4 .82 .82 0 0 1 0-1.3zM133.8 7.5l-.2 .3h1l-.3-.4z" fill-rule="evenodd"/>
<path d="M135.2 7.2h.2v.2a.58 .58 0 0 1 .7-.2 .58 .58 0 0 1 .4 .6v1h-.3v-1a.4 .4 0 0 0-.4-.4 .4 .4 0 0 0-.3 .5v.9h-.3z" fill-rule="evenodd"/>
<path d="M137 6.8l.3-.2v.6h.2v.2h-.2v1v.2h.2l.1 .2a.41 .41 0 0 1-.5 0 .41 .41 0 0 1-.1-.5v-.9h-.2v-.2h.2z" fill-rule="evenodd"/>
<path d="M151.6 3.1a.88 .88 0 0 1 1.4 .5h-.3a.49 .49 0 0 0-.5-.5 .49 .49 0 0 0-.5 .6l.1 .1a1.06 1.06 0 0 1 1.2 1 .95 .95 0 0 1-.9 .4 .95 .95 0 0 1-.8-.7h.3a.58 .58 0 0 0 .6 .5 .58 .58 0 0 0 .5-.6l-.2-.1a.95 .95 0 0 1-1.1-.9z" fill-rule="evenodd"/>
<path d="M151.4 6.7l.3-.2v.6h.2v.2h-.2v1v.2h.2l.1 .2a.41 .41 0 0 1-.5 0 .41 .41 0 0 1-.1-.5v-.9h-.2v-.2h.2z" fill-rule="evenodd"/>
<path d="M152.2 7.1h.3v.2l.1-.2h.4h.1l-.1 .3a.36 .36 0 0 0-.4 0 .36 .36 0 0 0-.1 .5v.8h-.3z" fill-rule="evenodd"/>
<path d="M153.3 7.3a.74 .74 0 0 1 1-.2 .74 .74 0 0 1 .3 .9l.1 .7h-.3l-.1-.2a.57 .57 0 0 1-.8 .3 .57 .57 0 0 1-.1-.9l.9-.2a.41 .41 0 0 0-.4-.4 .41 .41 0 0 0-.4 .3h-.3zM153.5 8.1a.35 .35 0 0 0 .2 .5 .35 .35 0 0 0 .5-.2l.1-.5z" fill-rule="evenodd"/>
<path d="M153.4 3.6h.3v.9a.41 .41 0 0 0 .4 .5 .41 .41 0 0 0 .4-.5v-.9h.2v1.6h-.2v-.2a.58 .58 0 0 1-.7 .2 .58 .58 0 0 1-.4-.6z" fill-rule="evenodd"/>
<path d="M155 6.5h.3v.3h-.3zM155 7.1h.3v1.6h-.3z" fill-rule="evenodd"/>
<path d="M155.2 3.6h.2v.2a.72 .72 0 0 1 1-.1 .72 .72 0 0 1 .2 1 .64 .64 0 0 1-.5 .5 .64 .64 0 0 1-.6-.2v.8h-.3zM155.6 3.9a.56 .56 0 0 0-.2 .8 .56 .56 0 0 0 .8 .2 .56 .56 0 0 0 .1-.8 .56 .56 0 0 0-.7-.2z" fill-rule="evenodd"/>
<path d="M155.7 7.1h.3v.2a.58 .58 0 0 1 .7-.2 .58 .58 0 0 1 .3 .6v1h-.3v-1a.4 .4 0 0 0-.4-.4 .4 .4 0 0 0-.3 .5v.9h-.3z" fill-rule="evenodd"/>
<path d="M156.9 3.6h.3v.2a.72 .72 0 0 1 .9-.1 .72 .72 0 0 1 .2 1 .64 .64 0 0 1-.4 .5 .64 .64 0 0 1-.7-.2v.8h-.3zM157.3 3.9a.56 .56 0 0 0-.1 .8 .56 .56 0 0 0 .7 .2 .56 .56 0 0 0 .2-.8 .56 .56 0 0 0-.8-.2z" fill-rule="evenodd"/>
<path d="M157.4 6.5h.3v.3h-.3zM157.4 7.1h.3v1.6h-.3z" fill-rule="evenodd"/>
<path d="M158.1 7.1h.3v.2a.58 .58 0 0 1 .7-.2 .58 .58 0 0 1 .4 .6v1h-.3v-1a.4 .4 0 0 0-.5-.4 .4 .4 0 0 0-.3 .5v.9h-.3z" fill-rule="evenodd"/>
<path d="M158.8 3.7a.8 .8 0 0 1 1.1 .2 .8 .8 0 0 1-.1 1.1 .8 .8 0 0 1-1.1-.1l-.1-.8zM159 3.9a.56 .56 0 0 0-.1 .9 .56 .56 0 0 0 .9 0 .56 .56 0 0 0-.1-.8 .56 .56 0 0 0-.7-.1z" fill-rule="evenodd"/>
<path d="M160 7.3l.5-.2 .5 .2v-.2h.2v1.4a.71 .71 0 0 1-.5 .9 .71 .71 0 0 1-.9-.5h.3a.46 .46 0 0 0 .6 .2 .46 .46 0 0 0 .2-.6 .78 .78 0 0 1-1-.1 .78 .78 0 0 1 .1-1.1zM160.2 7.4a.53 .53 0 0 0-.1 .8 .53 .53 0 0 0 .8 0 .54 .54 0 0 0 0-.7 .54 .54 0 0 0-.7-.1z" fill-rule="evenodd"/>
<path d="M160.4 3.6h.3v.2l.1-.2h.4h.1l-.1 .3a.36 .36 0 0 0-.4 0 .36 .36 0 0 0-.1 .5v.8h-.3z" fill-rule="evenodd"/>
<path d="M161.5 3.2l.3-.2v.6h.3v.2h-.3v1v.2h.3v.2a.41 .41 0 0 1-.5 0 .41 .41 0 0 1-.1-.5v-.9h-.2v-.2h.2z" fill-rule="evenodd"/>
<path d="M163.6 3.1a.53 .53 0 0 1 .8 .1 .53 .53 0 0 1-.3 .8l.4 .5 .1-.3h.3l-.2 .5 .3 .3-.2 .3-.3-.3a.71 .71 0 0 1-1.2 .1 .71 .71 0 0 1 .4-1.2l-.3-.5zM163.7 3.5a.3 .3 0 0 0 .5 0 .3 .3 0 0 0-.5 0zM163.6 4.2a.45 .45 0 0 0 0 .8 .45 .45 0 0 0 .7-.3l-.5-.6z" fill-rule="evenodd"/>
</g>
<path d="M64.8 6.5v2.3M98.9 3.6v2.3M126.8 6.6v2.2" fill="none" stroke="#000" stroke-width=".28"/>
<g fill="none" stroke="#de0000" stroke-width=".42">
<path d="M51.1 3l1 .1a1.4 1.4 0 0 1 .6 1.2l.7 2.5a.95 .95 0 0 0 1.1 .4h2.8M52.7 3.9h5.4l-.8 2.4h-4M80.1 3.6h2.8v1.7h1.7v4.2h-4.5zM81 7.1h2.8M81 6.2h2.8M81 8.1h2.8M82.9 3.6l1.7 1.7M115.1 5.5l-1.3-1.2-.1-.5-1.2-.7-.3 .3 .7 1.1 .5 .2 1.3 1.3M115.9 6l2.2 2.2v.3l-.5 .5h-.3l-2.2-2.2zM115.9 6l.7-.7a1.19 1.19 0 0 0 1.3-.3 1.19 1.19 0 0 0 .2-1.4l-.9 .9-.4-.5 .8-.8a1.19 1.19 0 0 0-1.4 .1 1.19 1.19 0 0 0-.2 1.4l-3.8 3.7v.3l.3 .3h.3l2.3-2.2M143.2 3.2l.4-.2h6l.4 .2v4.4l-.2 .4-.9 .1v1.3l-1.4-1.3h-3.9l-.4-.3zM145.4 5.8l.4-.1h1.6a.61 .61 0 0 1 .6 .6v1h-2.8v-1z"/>
<path d="M145.8 6.5v.8M147.3 6.5v.8"/>
<circle cx="53.9" cy="8.4" r=".49"/>
<circle cx="56.7" cy="8.4" r=".49"/>
<circle cx="146.6" cy="4.5" r=".75"/>
</g>
<path d="M0 261.4h215.9v18h-215.9z" fill-rule="evenodd" fill="#fff"/>
<path d="M23.8 262.9l3.4 6h-6.9z" fill="#231f20"/>
<path d="M22.1 267.7h1.3l-.4 .5h-.3a.55 .55 0 0 1-.6-.5z" fill-rule="evenodd" fill="#fff"/>
<path d="M22.1 267.7h1.3l-.4 .5h-.3a.55 .55 0 0 1-.6-.5z" fill="none" stroke="#231f20" stroke-width=".34"/>
<path d="M22.1 267.7h1.3l-.4 .5h-.5zM22.6 265.8h.1M22.6 265.8h2.3zM23.7 265.9h.1M23.7 264.9v1zM24 267.7h.1" fill="none" stroke="#fff" stroke-width=".34"/>
<path d="M24.7 265.8l-.7 1.9z" fill="#fff"/>
<path d="M24.7 265.8l-.7 1.9z" fill="none" stroke="#fff" stroke-width=".34"/>
<path d="M24.7 265.8l.7 1.9z" fill="#fff"/>
<path d="M22.8 265.8l-.7 1.9zM22.8 265.8l.6 1.9zM24.7 265.8l.7 1.9zM25.3 267.7h.1" fill="none" stroke="#fff" stroke-width=".34"/>
<path d="M24.1 267.7h1.3a.65 .65 0 0 1-.6 .5 .65 .65 0 0 1-.7-.5z" fill-rule="evenodd" fill="#fff"/>
<path d="M24.1 267.7h1.3a.65 .65 0 0 1-.6 .5 .65 .65 0 0 1-.7-.5z" fill="none" stroke="#231f20" stroke-width=".34"/>
<path d="M24 267.7h.1M24.1 267.7h1.3l-.4 .5h-.5z" fill="none" stroke="#fff" stroke-width=".34"/>
<path d="M19 261.7h177.8" fill="none" stroke="#000" stroke-width=".53"/>
<g font-size="5.3">
<text x="35.4" y="31.2">CD405xB CMOS Single 8-Channel Analog Multiplexer or Demultiplexer</text>
<text x="78.1" y="37.5">With Logic-Level Conversion</text>
</g>
<g font-size="4.2">
<text x="20" y="48.1">1 Features</text>
<text x="111.1" y="48.1">3 Description</text>
<text x="20" y="154.5">2 Applications</text>
</g>
<g font-size="3.5">
<text x="20" y="54.3">•</text>
<text x="25" y="54.3">Wide range of digital and analog signal levels:</text>
<text x="25" y="59">–</text>
<text x="30" y="59">Digital: 3 V to 20 V</text>
<text x="111.1" y="54.3">The CD405xB analog multiplexers and demultiplexers</text>
<text x="111.1" y="58.5">are digitally-controlled analog switches having low ON</text>
<text x="25" y="63.3">–</text>
<text x="30" y="63.3">Analog: ≤ 20 V</text>
<text x="111.1" y="62.8">impedance and very low OFF leakage current. These</text>
<text x="20" y="67.5">•</text>
<text x="25" y="67.5">Low ON resistance, 125 Ω (typical) over 15 V</text>
<text x="25" y="71.7">signal input range for V</text>
<text x="66.1" y="71.7">– V</text>
<text x="75.9" y="71.7">= 18 V</text>
<text x="111.1" y="67">multiplexer circuits dissipate extremely low quiescent</text>
<text x="111.1" y="71.2">power over the full V</text>
<text x="149.4" y="71.2">– V</text>
<text x="159.7" y="71.2">and V</text>
<text x="174.2" y="71.2">– V</text>
<text x="184.5" y="71.2">supply-</text>
<text x="20" y="76">•</text>
<text x="25" y="76">High OFF resistance, channel leakage of</text>
<text x="111.1" y="75.5">voltage ranges, independent of the logic state of the</text>
<text x="25" y="80.2">±100 pA (typical) at V</text>
<text x="63.5" y="80.2">– V</text>
<text x="73.3" y="80.2">= 18 V</text>
<text x="111.1" y="79.7">control signals.</text>
<text x="20" y="84.4">•</text>
<text x="25" y="84.4">Logic-level conversion for digital addressing</text>
<text x="25" y="88.7">signals of 3 V to 20 V (V</text>
<text x="67.6" y="88.7">– V</text>
<text x="77.5" y="88.7">= 3 V to 20</text>
<text x="136.2" y="86">Package Information</text>
<text x="25" y="92.9">V) to switch analog signals to 20 V</text>
<text x="84.3" y="92.9">(V</text>
<text x="92.6" y="92.9">– V</text>
<text x="25" y="97.1">= 20 V) matched switch characteristics, r</text>
<text x="25" y="101.4">(typical) for V</text>
<text x="50.6" y="101.4">– V</text>
<text x="60.4" y="101.4">= 15 V very low quiescent</text>
<text x="93.4" y="97.1">= 5 Ω</text>
<text x="25" y="105.6">power dissipation under all digital-control input and</text>
<text x="25" y="109.8">supply conditions, 0.2 µW (typical) at</text>
<text x="20" y="118.3">•</text>
<text x="25" y="114.1">V</text>
<text x="25" y="118.3">Binary address decoding on chip</text>
<text x="32.2" y="114.1">– V</text>
<text x="42" y="114.1">= V</text>
<text x="52.2" y="114.1">– V</text>
<text x="62" y="114.1">= 10 V</text>
<text x="20" y="122.5">•</text>
<text x="25" y="122.5">5 V, 10 V, and 15 V parametric ratings</text>
<text x="20" y="126.8">•</text>
<text x="20" y="131">•</text>
<text x="25" y="126.8">100% tested for quiescent current at 20 V</text>
<text x="25" y="131">Maximum input current of 1 µA at 18 V over full</text>
<text x="25" y="135.2">package temperature range, 100 nA at 18 V and</text>
<text x="20" y="143.7">•</text>
<text x="25" y="143.7">Break-before-make switching eliminates channel</text>
<text x="25" y="139.5">25°C</text>
<text x="25" y="147.9">overlap</text>
<text x="20" y="160.6">•</text>
<text x="25" y="160.6">Analog and digital multiplexing and demultiplexing</text>
<text x="20" y="164.9">•</text>
<text x="25" y="164.9">Analog to digital and digital to analog conversion</text>
<text x="20" y="169.1">•</text>
<text x="20" y="173.3">•</text>
<text x="25" y="169.1">Signal gating</text>
<text x="20" y="177.6">•</text>
<text x="20" y="181.8">•</text>
<text x="20" y="186">•</text>
<text x="20" y="190.3">•</text>
<text x="25" y="190.3">Programmable logic circuits</text>
<text x="20" y="194.5">•</text>
<text x="125.7" y="255.9">Functional Diagrams of CD405xB</text>
</g>
<g font-size="3.5" fill="#00f">
<text x="25" y="173.3">Factory automation</text>
<text x="25" y="177.6">Televisions</text>
<text x="25" y="181.8">Appliances</text>
<text x="25" y="186">Consumer audio</text>
<text x="25" y="194.5">Sensors</text>
</g>
<text font-size="3.2" fill="#00f" x="151.5" y="21.1">CD4051B, CD4052B, CD4053B</text>
<g font-size="2.8">
<text x="115.8" y="90.5">PART NUMBER</text>
<text x="141.8" y="95.4">J (CDIP, 16)</text>
<text x="145.5" y="90.5">PACKAGE</text>
<text x="167.2" y="95.4">19.50 mm × 6.92 mm</text>
<text x="169.4" y="90.5">PACKAGE SIZE</text>
<text x="141.8" y="100.3">N (PDIP, 16)</text>
<text x="167.2" y="100.3">19.3 mm × 9.4 mm</text>
<text x="111.9" y="105.2">CD405xB</text>
<text x="141.8" y="105.2">D (SOIC, 16)</text>
<text x="167.2" y="105.2">9.9 mm × 6 mm</text>
<text x="141.8" y="110.2">NS (SOP, 16)</text>
<text x="167.2" y="110.2">10.2 mm × 7.8 mm</text>
<text x="141.8" y="115.1">PW (TSSOP, 16)</text>
<text x="167.2" y="115.1">5 mm × 6.4 mm</text>
<text x="111.1" y="121.9">(1)</text>
<text x="118.6" y="121.9">For all available packages, see the orderable addendum at</text>
<text x="118.6" y="125.3">the end of the data sheet.</text>
<text x="111.1" y="128.7">(2)</text>
<text x="118.6" y="128.7">The package size (length × width) is a nominal value and</text>
<text x="118.6" y="132">includes pins, where applicable.</text>
<text x="27.9" y="265.5">An IMPORTANT NOTICE at the end of this data sheet addresses availability, warranty, changes, use in safety-critical applications,</text>
<text x="27.9" y="268.9">intellectual property matters and other important disclaimers. PRODUCTION DATA.</text>
</g>
<g font-size="2.6">
<text x="53.1" y="64">P-P</text>
<text x="95.7" y="68.2">P-P</text>
<text x="144.3" y="71.9">DD</text>
<text x="154.9" y="71.9">SS</text>
<text x="169.2" y="71.9">DD</text>
<text x="179.8" y="71.9">EE</text>
<text x="61.3" y="72.5">DD</text>
<text x="71.4" y="72.5">EE</text>
<text x="58.7" y="80.9">DD</text>
<text x="68.8" y="80.9">EE</text>
<text x="62.8" y="89.4">DD</text>
<text x="72.9" y="89.4">SS</text>
<text x="78.9" y="93.6">P-P</text>
<text x="87.8" y="93.6">DD</text>
<text x="97.9" y="93.6">EE</text>
<text x="88.4" y="97.9">ON</text>
<text x="45.8" y="102.1">DD</text>
<text x="55.9" y="102.1">EE</text>
<text x="27.4" y="114.8">DD</text>
<text x="37.4" y="114.8">SS</text>
<text x="47.4" y="114.8">DD</text>
<text x="57.4" y="114.8">EE</text>
<text x="134.8" y="143.1">INH</text>
<text x="148.3" y="143.1">C</text>
<text x="154.3" y="143.1">B</text>
<text x="160.2" y="143.1">A</text>
<text x="166.4" y="147">C B A</text>
<text x="166.6" y="149.8">0 0 0</text>
<text x="175.3" y="144.5">Ch 0</text>
<text x="166.6" y="153.3">0 0 1</text>
<text x="175.3" y="150.5">Ch 1</text>
<text x="166.6" y="158.1">0 1 0</text>
<text x="175.3" y="156.5">Ch 2</text>
<text x="129.5" y="165.4">COM</text>
<text x="166.6" y="162.9">0 1 1</text>
<text x="166.6" y="167.6">1 0 0</text>
<text x="175.3" y="162.4">Ch 3</text>
<text x="166.6" y="172.4">1 0 1</text>
<text x="175.3" y="168.4">Ch 4</text>
<text x="166.6" y="177.2">1 1 0</text>
<text x="175.3" y="174.3">Ch 5</text>
<text x="166.6" y="180.7">1 1 1</text>
<text x="175.3" y="180.3">Ch 6</text>
<text x="147.5" y="188">CD4051B</text>
<text x="175.3" y="186.2">Ch 7</text>
<text x="111" y="204.4">INH</text>
<text x="128.1" y="204.4">B</text>
<text x="134" y="204.4">A</text>
<text x="145" y="204.1">Ch X0</text>
<text x="181.1" y="205.9">INH</text>
<text x="137.9" y="212.1">BA</text>
<text x="138.1" y="214.8">0 0</text>
<text x="145" y="210">Ch Y0</text>
<text x="145" y="216">Ch X1</text>
<text x="170.9" y="215.1">ax OR ay</text>
<text x="201.5" y="212.9">A</text>
<text x="205.9" y="212.1">ax</text>
<text x="98.7" y="221.9">X COM</text>
<text x="138.1" y="220.7">0 1</text>
<text x="145" y="221.9">Ch Y1</text>
<text x="201.5" y="218.8">A</text>
<text x="205.9" y="218.1">ay</text>
<text x="98.7" y="227.9">Y COM</text>
<text x="138.1" y="226.7">1 0</text>
<text x="145" y="227.9">Ch X2</text>
<text x="201.3" y="226">B</text>
<text x="205.9" y="225.2">bx</text>
<text x="138.1" y="232.7">1 1</text>
<text x="145" y="233.8">Ch Y2</text>
<text x="170.9" y="228.2">bx OR by</text>
<text x="201.3" y="231.9">B</text>
<text x="205.9" y="231.2">by</text>
<text x="145" y="239.8">Ch X3</text>
<text x="201.3" y="239.1">C</text>
<text x="206.1" y="238.3">cx</text>
<text x="145" y="245.7">Ch Y3</text>
<text x="170.9" y="241.3">cx OR cy</text>
<text x="201.3" y="245">C</text>
<text x="206.1" y="244.3">cy</text>
<text x="117.7" y="248.1">CD4052B</text>
<text x="184.4" y="247.5">CD4053B</text>
</g>
<text font-size="2.5" x="129.6" y="24.3">SCHS047L – AUGUST 1998 – REVISED SEPTEMBER 2023</text>
<g font-size="2.1" fill="#00f">
<text x="159.4" y="89.5">(1)</text>
<text x="190.4" y="89.5">(2)</text>
</g>
</svg>
